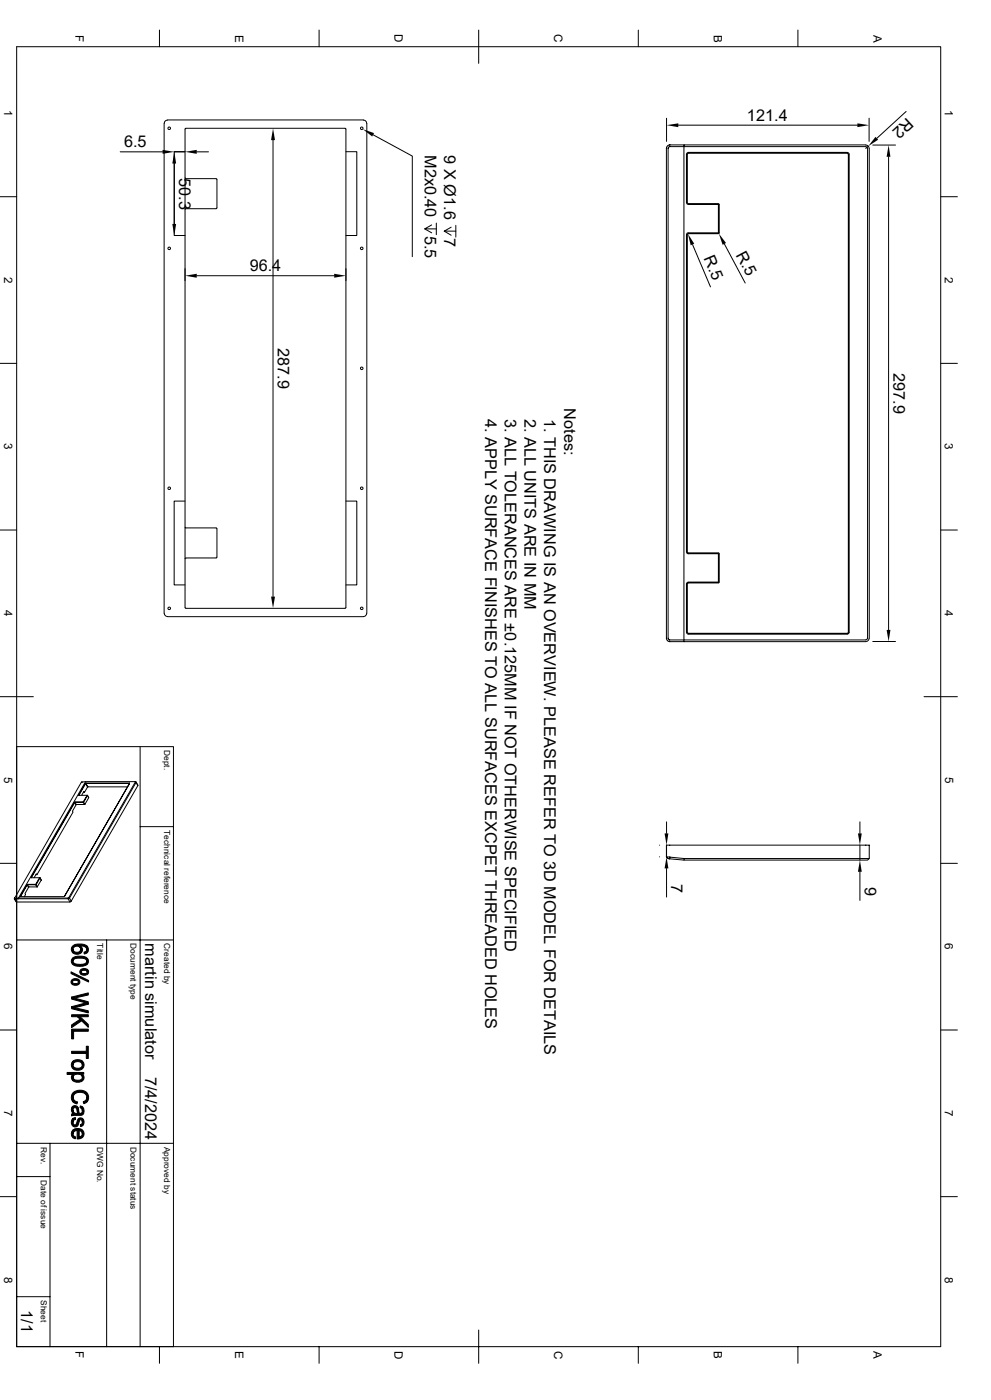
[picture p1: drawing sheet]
<svg xmlns="http://www.w3.org/2000/svg" width="297mm" height="420mm" viewBox="0 0 297 420" stroke-linecap="round" stroke-linejoin="round" font-family="sans-serif">
<g fill="none" stroke="#000" stroke-width=".3">
<path d="M5 14h276.9v390h-276.9zM47.8 9v5M95.6 9v5M143.5 9v10M191.3 9v5M239.1 9v5M50.2 36l-.7 .3-.3 .7v147l.3 .7 .7 .3M50.2 36h58.7M55.5 38.7v143.5M55.5 38.7l.1-.2h47.8l.2 .2M103.7 38.7v143.5M108.9 36l.5 .2 .5 .8v147l-.5 .8-.5 .2"/>
<path d="M199.8 35.5v6.9M203.3 37.5h53.7M260.5 35.5v6.9M271.6 33.4l-8.8 8.1M0 59h5M36 45.6h12.7M52.2 49.1v18.1M52.2 45.6h3.3M55.5 45.5h-3.3v25.2h3.3M55.5 53.3l.1 .3h9.2M59 45.6h3.5M64.8 53.6l.2 .2"/>
<path d="M65 53.8v8.6M81.8 42v137M103.7 45.5h3.2v25.2h-3.2M111.8 40.4l11.8 6.4v30.2M205 43.5h-4.3l-.7 .3-.3 .6v147.2l.3 .6 .7 .3h4.3M206 46.2v14.6M206 46.2l.2-.2 48 .1 .1 143.6-.3 .2M206.2 45.7h47.8M206.2 45.8l-.5 .4 .1 14.6 .4 .5M254 45.8l.5 .4M254.5 46.2v143.5M259.5 43.5h-54.5v.5h-4.4l-.3 .3-.1 147.3 .5 .4"/>
<path d="M259.5 44h-54.5v148h54.5l.4-.4 .1-147.1-.5-.5M259.5 43.5l.8 .5 .2 .5M260.2 43.9l-.7 .6M260.5 44.5v147M261.6 43.5h6.8M266.3 47v142M281.9 59h5M64.8 62.6h-9.2l-.1 .2M65 62.4l-.2 .2M127.3 68.7l2.1 1.1M129.4 67.5l-2.1 1.2h3.5M130.8 66.9v3.5"/>
<path d="M133.1 69.3l2.1 1.3M135.2 68.2l-2.1 1.1h3.5M136.6 67.6v3.5M206 70.3v95.4M206 60.8l.2 .2 9.1 .1M206.2 61.3h9.1v8.5M207.6 73.4l5.3 12.7M215.3 69.8h-9.1l-.5 .5 .1 95.4 .4 .4h9.1v8.5l-9.1 .1-.5 .4 .1 14.8 .4 .3h47.8l.5-.5M215.3 70.1h-9.1l-.2 .2M215.3 61.1l.2 .2M215.3 69.8l.1 .3M215.5 69.8l-.2 .3"/>
<path d="M215.6 61.3v8.5M217.1 73.2l6.3 11.7M55.5 80.6v3.6M59 82.7h41.2M103.7 80.6v3.6M0 109h5M281.9 109h5M0 159h5M55.5 150.3h-3.3v25.2h3.3M55.5 158.2l.1 .2h9.3l.1 .2M65 158.6v8.5M103.7 150.3h3.2v25.2h-3.2"/>
<path d="M281.9 159h5M55.7 167.4l-.2 .2M55.7 167.4h9.1M65 167.1l-.2 .2M206 175.1v14.6M206 165.7l.2 .2h9.1l.2 .2M206.2 174.9l-.2 .2M206.2 174.9h9.1M215.5 174.6l-.2 .2M215.6 166.1v8.5M50.2 185h58.7M55.5 182.2l.2 .3"/>
<path d="M55.7 182.5h47.7M103.6 182.2l-.2 .3M200.7 192h.1M200.7 192h4.3v.5h54.5M206 189.7l.2 .2M206.2 190h47.8M260.5 191.5l-.3 .7-.7 .2M261.6 192.4h6.8M0 209h10M276.9 209h10M5 224h47v180M23.6 238.5h.1"/>
<path d="M23.6 238.5l.1 .1M23.6 238.6h2.6M23.7 238.5v.1M24.6 234.6l-20.2 34.9M24.6 234.6h.1M25 237.7h.3M25.5 235l.2 .1M25.5 235l-1.9 3.5M25.7 235.1l.5 1M25.7 235.1l-2 3.4M25.7 234.5l-1.1 .1M25.7 235v.1"/>
<path d="M25.7 234.9l-.1 .1M25.7 235l.6 1.1M25.7 235l13.1-.1v.2M25.7 235h13.1M26.1 238.6l-1 2.1M26.1 238.6l-1.2 2M26.1 238.6h.1M26.2 238.6l.4 .7-1.2 2-.3-.6M26.2 236.1l-.9 1.6-.2-.3-.6 1.2M26.3 236.1h-.1M26.3 236.1h12M26.5 239.3h.1"/>
<path d="M38.7 234.9l.1 .1M38.7 235l.1 .1M38.8 235v.1M38.8 235l-19.5 33.9 19.5-33.8M40.5 234.5l.1 .1M40.6 234.6l-20 34.7M40.6 234.6l.2 .1M40.8 234.7l-.2-.2h-14.9l-20.2 34.9h14.9v.2M40.8 234.7l-20 34.7M40.8 234.6l.5 .9M40.8 234.7l.5 1M41.3 235.5v.2"/>
<path d="M41.3 235.7l-20 34.6M42 224v180M0 259h5M22.3 240.7l-12.9 22.5M22.3 240.7h.1M22.4 240.7l-13 22.5M22.4 240.7l.3 .7M22.4 240.7h.1M22.4 240.6l-.1 .1M22.5 240.7h2.4M22.5 240.7l.4 .6M22.8 241.4h.1"/>
<path d="M22.9 241.3l-1.2 2 .2 .3-10.8 18.8-.2-.3-.7 1.2M22.9 241.3h2.4M24.9 240.6l-2.4 .1M24.9 240.6v.1M24.9 240.7l.4 .6M24.9 240.6l.2 .1M25 240.7h.1M25.4 241.3h.1M42 248h10M197.7 253.5h.1M197.7 257h.1M199.7 257l5.3 .6"/>
<path d="M199.7 257l.5 .6h.5M199.7 257v-3.5h60.8v4.1M199.8 246.5v3.5M200.7 257.6h.1M200.7 257.6l4.3 .4M205 257.6h55.5l-.5 .4h-55zM257.7 246.5v3.5M257.7 253.5v4.5M281.9 259h5M4.3 269.7l.7 .9M4.4 269.4v.3M4.4 269.5l1.1-.1v.2"/>
<path d="M4.4 269.5v.2M4.4 269.7l.6 .9M4.4 269.7h.1M4.4 269.5h.1M5 270.6h16M5.5 269.6h14.9M5.5 269.6l-1.1 .1M6.1 268.9h.1M6.2 268.9v.1M6.2 268.9l12.9 .1M8 265.4l.1 .1M8 265.4l-1.9 3.5"/>
<path d="M8.1 265.5l.5 .6M8.1 265.5l-1.9 3.4M8.2 265.4v.1M8.2 265.3l-.2 .1M8.3 265.3v.1M8.3 265.4h2.4M8.3 265.3h2.4M8.3 265.4l.3 .7M8.6 266.1l-1.1 2 .2 .3-.4 .6M9.4 263.2v.1M9.4 263.3l2.5 .1M9.4 263.2h.1"/>
<path d="M10.7 265.3v.1M10.7 265.4l.4 .7h-2.5M10.7 265.3l.1 .1M10.7 265.3l1.3-1.9-1.2 2M10.8 262.4h.3M10.8 265.4h.1M10.8 265.4l.4 .6M11.2 266l-.1 .1M12 263.3l.4 .7-1.2 2M12.3 264h.1M19.3 268.9h-.1M20.4 269.6l.6 1"/>
<path d="M20.6 269.3l-.2 .1M20.6 269.3l.2 .1M20.8 269.4l-.4 .2M20.8 269.4l.5 .9M21.3 270.3l-.3 .3M199.8 260.5v8.6M257.7 261.5v8.6M5 282h47M32 282v122M0 309h5M281.9 309h5M0 359h5"/>
<path d="M5 353h10M5 343h47M15 343v61M281.9 359h5M5 389h10M143.5 399v10M47.8 404v5M95.6 404v5M191.3 404v5M239.1 404v5"/>
<circle cx="50.7" cy="38.5" r=".39"/>
<circle cx="108.4" cy="38.5" r=".39"/>
<circle cx="50.7" cy="74.5" r=".39"/>
<circle cx="108.4" cy="74.5" r=".39"/>
<circle cx="108.4" cy="110.5" r=".39"/>
<circle cx="50.7" cy="146.5" r=".39"/>
<circle cx="108.4" cy="146.5" r=".39"/>
<circle cx="50.7" cy="182.5" r=".39"/>
<circle cx="108.4" cy="182.5" r=".39"/>
</g>
<g fill="#000" stroke="#000" stroke-width=".3">
<path d="M21.6 293.9a1.73 1.73 0 0 1 1.9-.1v.8a1.03 1.03 0 0 0-1.8 0v.8l-.4-.6z" fill-rule="evenodd"/>
<path d="M21.7 294.6a1.08 1.08 0 0 0 1.8 0v-.8a1.07 1.07 0 0 1 .2 1.4 1.07 1.07 0 0 1-1.4 .4l-.6-.2z" fill-rule="evenodd"/>
<path d="M21.9 284.8a1.17 1.17 0 0 0 1.1 .9 1.17 1.17 0 0 0 1.2-.9l.1 1.1a2.03 2.03 0 0 1-2.4 0z" fill-rule="evenodd"/>
<path d="M24 283.8a1.27 1.27 0 0 1 .3 2.1z" fill-rule="evenodd"/>
<path d="M21.8 287.4l.1 1a2.27 2.27 0 0 0 2.7 .9 1.14 1.14 0 0 0 1.4-.9v1l-.2 .2-1 .3-1.8-.1a1.46 1.46 0 0 1-1.4-.7 1.46 1.46 0 0 1 .2-1.7z" fill-rule="evenodd"/>
<path d="M21.9 283.7l1.3-.5 1.9 .1 .9 .5v1a1.66 1.66 0 0 0-2-1v.5a1.23 1.23 0 0 0-1.2-.4 1.23 1.23 0 0 0-.9 .9v1.1a1.4 1.4 0 0 1 0-2.2z" fill-rule="evenodd"/>
<path d="M24.2 290.9a1.84 1.84 0 0 1 2-.1l-.1 .7a1.08 1.08 0 0 0-1.8 0v.8l-.4-.5z" fill-rule="evenodd"/>
<path d="M21.5 299.1l5-1.2v.6l-4.3 .9z" fill-rule="evenodd"/>
<path d="M26 283.8a1.36 1.36 0 0 1 .5 1.4 1.36 1.36 0 0 1-1.3 1v-.6l.8-.5z" fill-rule="evenodd"/>
<path d="M21.8 287.4l.9-.5h2a1.46 1.46 0 0 1 1.6 .8 1.46 1.46 0 0 1-.3 1.7v-1a1.87 1.87 0 0 0-2.4-1 1.41 1.41 0 0 0-1.7 1z" fill-rule="evenodd"/>
<path d="M24.3 291.5a1.03 1.03 0 0 0 1.8 0l.1-.7a1.05 1.05 0 0 1 .1 1.4 1.05 1.05 0 0 1-1.4 .3l-.6-.2z" fill-rule="evenodd"/>
<path d="M21.3 291.5l5.2 2.6v.5l-5.2-2.5z" fill-rule="evenodd"/>
<path d="M21.5 307.5l2.5-1.7 .5 .4-3 2.1z" fill-rule="evenodd"/>
<path d="M21.9 318.3a2.41 2.41 0 0 1 2.8 0v1.2a1.47 1.47 0 0 0-1.4-1 1.47 1.47 0 0 0-1.4 1z" fill-rule="evenodd"/>
<path d="M21.8 318.4l.1 1.1a1.49 1.49 0 0 0 1.4 1 1.49 1.49 0 0 0 1.4-1v-1.2a1.69 1.69 0 0 1 .1 2.2 1.69 1.69 0 0 1-2.1 .5 1.54 1.54 0 0 1-.9-2.6z" fill-rule="evenodd"/>
<path d="M23.2 305h.8l2.5 2.3v.9z" fill-rule="evenodd"/>
<path d="M21.5 304.4h5v.6h-5z" fill-rule="evenodd"/>
<path d="M21.5 308.7h5v.7h-4.4v2.3h-.6z" fill-rule="evenodd"/>
<path d="M21.5 299.1l5 1.4v.7l-.8-.4-4.2-1.1z" fill-rule="evenodd"/>
<path d="M21.5 302l4.4-1.1 .6 .3-4.1 1.1z" fill-rule="evenodd"/>
<path d="M21.5 302l5 1.2v.7l-5-1.3z" fill-rule="evenodd"/>
<path d="M21.5 315.4h4.4v-1.5h.6v3.6h-.6v-1.5h-4.4z" fill-rule="evenodd"/>
<path d="M21.8 322.4v1.8a1.19 1.19 0 0 1 0-1.8z" fill-rule="evenodd"/>
<path d="M21.9 333v1.1z" fill-rule="evenodd"/>
<path d="M21.8 335.5l.8-.3v.6l-.6 .4-.1 .5z" fill-rule="evenodd"/>
<path d="M22 329.2a1.36 1.36 0 0 0 1.2 1.4l-.1 .6-1.1-.5z" fill-rule="evenodd"/>
<path d="M21.7 332a1.05 1.05 0 0 1 1.6 .2l-.1 1.7a1.77 1.77 0 0 0-.8-1.6l-.4 .2-.2 1.5a1.61 1.61 0 0 1-.1-2z" fill-rule="evenodd"/>
<path d="M24 331.8l.7 .2v1.2l-.2-.6-.5-.3z" fill-rule="evenodd"/>
<path d="M21.9 339a2.33 2.33 0 0 1 2.8 0v1.1l-.4-.7-.7-.2v2.4l-.1 .1h-.4v-2.6l-.9 .3-.3 .7z" fill-rule="evenodd"/>
<path d="M21.7 335.7l.1-.2 .1 1.2a.6 .6 0 0 0 .6 .8 .6 .6 0 0 0 .5-.8 1.14 1.14 0 0 1 .5-1.1 1.14 1.14 0 0 1 1.2-.1v1.1a.5 .5 0 0 0-.4-.7 .5 .5 0 0 0-.6 .6 1.36 1.36 0 0 1-1.6 1.5 1.62 1.62 0 0 1-.4-2.3z" fill-rule="evenodd"/>
<path d="M24.6 322.2l.1 1z" fill-rule="evenodd"/>
<path d="M20.1 321.7h5v.5h-.5v.6a1.59 1.59 0 0 0-2.7 .4l-.1 1v-1.9h-1.7z" fill-rule="evenodd"/>
<path d="M21.9 323.2a1.59 1.59 0 0 0 2.8 .1l.1-1a1.49 1.49 0 0 1 0 1.9 1.49 1.49 0 0 1-1.8 .5l-1.2-.5z" fill-rule="evenodd"/>
<path d="M21.9 333.3l.5 .6 .9 .1v-1.8l.3 1a.6 .6 0 0 0 .5 .8 .6 .6 0 0 0 .6-.8v-1.2a1.43 1.43 0 0 1 .5 1.6 1.43 1.43 0 0 1-1.4 1l-2.3 .2v-.6l.4-.1z" fill-rule="evenodd"/>
<path d="M24.7 335.5a1.4 1.4 0 0 1-.5 2.4l-.1-.5 .4-.2 .2-.4z" fill-rule="evenodd"/>
<path d="M26 329.2v1.4l-.9 .5-.2-.6 .8-.5z" fill-rule="evenodd"/>
<path d="M22 327.7l1.3-.6h.9a2.13 2.13 0 0 1 2.1 1.1 2.13 2.13 0 0 1-.3 2.4v-1.4a2.12 2.12 0 0 0-3.2-1.3l-.7 .7-.2 1.9a2.05 2.05 0 0 1 .1-2.8z" fill-rule="evenodd"/>
<path d="M21.8 339.1l.1-.1v1.4l.7 .6v.6a1.54 1.54 0 0 1-.8-2.5z" fill-rule="evenodd"/>
<path d="M23.6 339.2v1.9l.7-.2 .3-.5 .1-1.4a1.5 1.5 0 0 1 .4 1.7 1.5 1.5 0 0 1-1.5 .9z" fill-rule="evenodd"/>
</g>
<g fill="#000">
<path d="M199.8 37.5l3.5-.5v1.1zM257 37l3.5 .5-3.5 .6zM48.7 45l3.5 .6-3.5 .5zM52.2 45.6l.6 3.5h-1.2zM55.5 45.6l3.5-.6v1.1zM81.8 38.5l.6 3.5h-1.2zM108.8 38.8l3.3 1.1-.6 1zM262.4 41.1l.8 .8-3 2zM266.3 43.5l.6 3.5h-1.2zM51.6 67.2h1.2l-.6 3.5zM206.2 70.1l1.9 3-1.1 .5zM215.4 70.1l2.2 2.8-1 .5z"/>
<path d="M55.5 82.7l3.5-.6v1.2zM100.2 82.1l3.5 .6-3.5 .6zM81.2 179h1.2l-.6 3.5zM265.7 189h1.2l-.6 3.4zM199.2 250h1.1l-.5 3.5zM257.1 250h1.2l-.6 3.5zM199.8 257l.5 3.5h-1.1zM257.7 258l.6 3.5h-1.2z"/>
</g>
<g font-size="4.9">
<text x="271.8" y="35.2" transform="rotate(138 271.8 35.2)">R2</text>
<text x="223.9" y="36.2">121.4</text>
<text x="37.2" y="44.1">6.5</text>
<text x="127.3" y="46.5" transform="rotate(90 127.3 46.5)">M2x0.40</text>
<text x="133.1" y="46.6" transform="rotate(90 133.1 46.6)">9 X Ø1.6</text>
<text x="53.7" y="53.4" transform="rotate(90 53.7 53.4)">50.3</text>
<text x="127.3" y="70.7" transform="rotate(90 127.3 70.7)">5.5</text>
<text x="133.1" y="71.5" transform="rotate(90 133.1 71.5)">7</text>
<text x="210.9" y="77.4" transform="rotate(67 210.9 77.4)">R.5</text>
<text x="220.5" y="76.5" transform="rotate(62 220.5 76.5)">R.5</text>
<text x="74.8" y="81.2">96.4</text>
<text x="83.3" y="104.4" transform="rotate(90 83.3 104.4)">287.9</text>
<text x="267.8" y="111.9" transform="rotate(90 267.8 111.9)">297.9</text>
<text x="145.5" y="125.6" transform="rotate(90 145.5 125.6)">4. APPLY SURFACE FINISHES TO ALL SURFACES EXCPET THREADED HOLES</text>
<text x="151.3" y="125.6" transform="rotate(90 151.3 125.6)">3. ALL TOLERANCES ARE ±0.125MM IF NOT OTHERWISE SPECIFIED</text>
<text x="157.2" y="125.6" transform="rotate(90 157.2 125.6)">2. ALL UNITS ARE IN MM</text>
<text x="163.1" y="125.6" transform="rotate(90 163.1 125.6)">1. THIS DRAWING IS AN OVERVIEW. PLEASE REFER TO 3D MODEL FOR DETAILS</text>
<text x="169" y="122.5" transform="rotate(90 169 122.5)">Notes:</text>
<text x="201.2" y="265.2" transform="rotate(90 201.2 265.2)">7</text>
<text x="259.2" y="266.2" transform="rotate(90 259.2 266.2)">9</text>
<text x="43.5" y="283" transform="rotate(90 43.5 283)">martin simulator</text>
<text x="43.5" y="323" transform="rotate(90 43.5 323)">7/4/2024</text>
<text x="6.3" y="393.1" transform="rotate(90 6.3 393.1)">1/1</text>
</g>
<g font-size="3.5">
<text x="22.6" y="10.5" transform="rotate(90 22.6 10.5)">F</text>
<text x="70.5" y="10.4" transform="rotate(90 70.5 10.4)">E</text>
<text x="118.3" y="10.2" transform="rotate(90 118.3 10.2)">D</text>
<text x="166.1" y="10.2" transform="rotate(90 166.1 10.2)">C</text>
<text x="214" y="10.4" transform="rotate(90 214 10.4)">B</text>
<text x="261.8" y="10.4" transform="rotate(90 261.8 10.4)">A</text>
<text x="1.2" y="33.1" transform="rotate(90 1.2 33.1)">1</text>
<text x="283.2" y="33.1" transform="rotate(90 283.2 33.1)">1</text>
<text x="1.2" y="83" transform="rotate(90 1.2 83)">2</text>
<text x="283.2" y="83.1" transform="rotate(90 283.2 83.1)">2</text>
<text x="1.2" y="133" transform="rotate(90 1.2 133)">3</text>
<text x="283.2" y="133" transform="rotate(90 283.2 133)">3</text>
<text x="1.2" y="183.1" transform="rotate(90 1.2 183.1)">4</text>
<text x="283.2" y="183.1" transform="rotate(90 283.2 183.1)">4</text>
<text x="1.3" y="233" transform="rotate(90 1.3 233)">5</text>
<text x="283.3" y="233" transform="rotate(90 283.3 233)">5</text>
<text x="1.2" y="283" transform="rotate(90 1.2 283)">6</text>
<text x="283.2" y="283" transform="rotate(90 283.2 283)">6</text>
<text x="1.2" y="333" transform="rotate(90 1.2 333)">7</text>
<text x="283.2" y="333" transform="rotate(90 283.2 333)">7</text>
<text x="1.2" y="383" transform="rotate(90 1.2 383)">8</text>
<text x="283.2" y="383" transform="rotate(90 283.2 383)">8</text>
<text x="22.6" y="405.4" transform="rotate(90 22.6 405.4)">F</text>
<text x="70.5" y="405.3" transform="rotate(90 70.5 405.3)">E</text>
<text x="118.3" y="405.2" transform="rotate(90 118.3 405.2)">D</text>
<text x="166.1" y="405.2" transform="rotate(90 166.1 405.2)">C</text>
<text x="214" y="405.3" transform="rotate(90 214 405.3)">B</text>
<text x="261.8" y="405.3" transform="rotate(90 261.8 405.3)">A</text>
</g>
<g font-size="2.5">
<text x="49.2" y="225" transform="rotate(90 49.2 225)">Dept.</text>
<text x="49.2" y="249" transform="rotate(90 49.2 249)">Technical reference</text>
<text x="29.2" y="283" transform="rotate(90 29.2 283)">Title</text>
<text x="39.2" y="283" transform="rotate(90 39.2 283)">Document type</text>
<text x="49.2" y="283" transform="rotate(90 49.2 283)">Created by</text>
<text x="12.2" y="344" transform="rotate(90 12.2 344)">Rev.</text>
<text x="29.2" y="344" transform="rotate(90 29.2 344)">DWG No.</text>
<text x="39.2" y="344" transform="rotate(90 39.2 344)">Document status</text>
<text x="49.2" y="344" transform="rotate(90 49.2 344)">Approved by</text>
<text x="12.2" y="354" transform="rotate(90 12.2 354)">Date of issue</text>
<text x="12.2" y="390" transform="rotate(90 12.2 390)">Sheet</text>
</g>
</svg>
